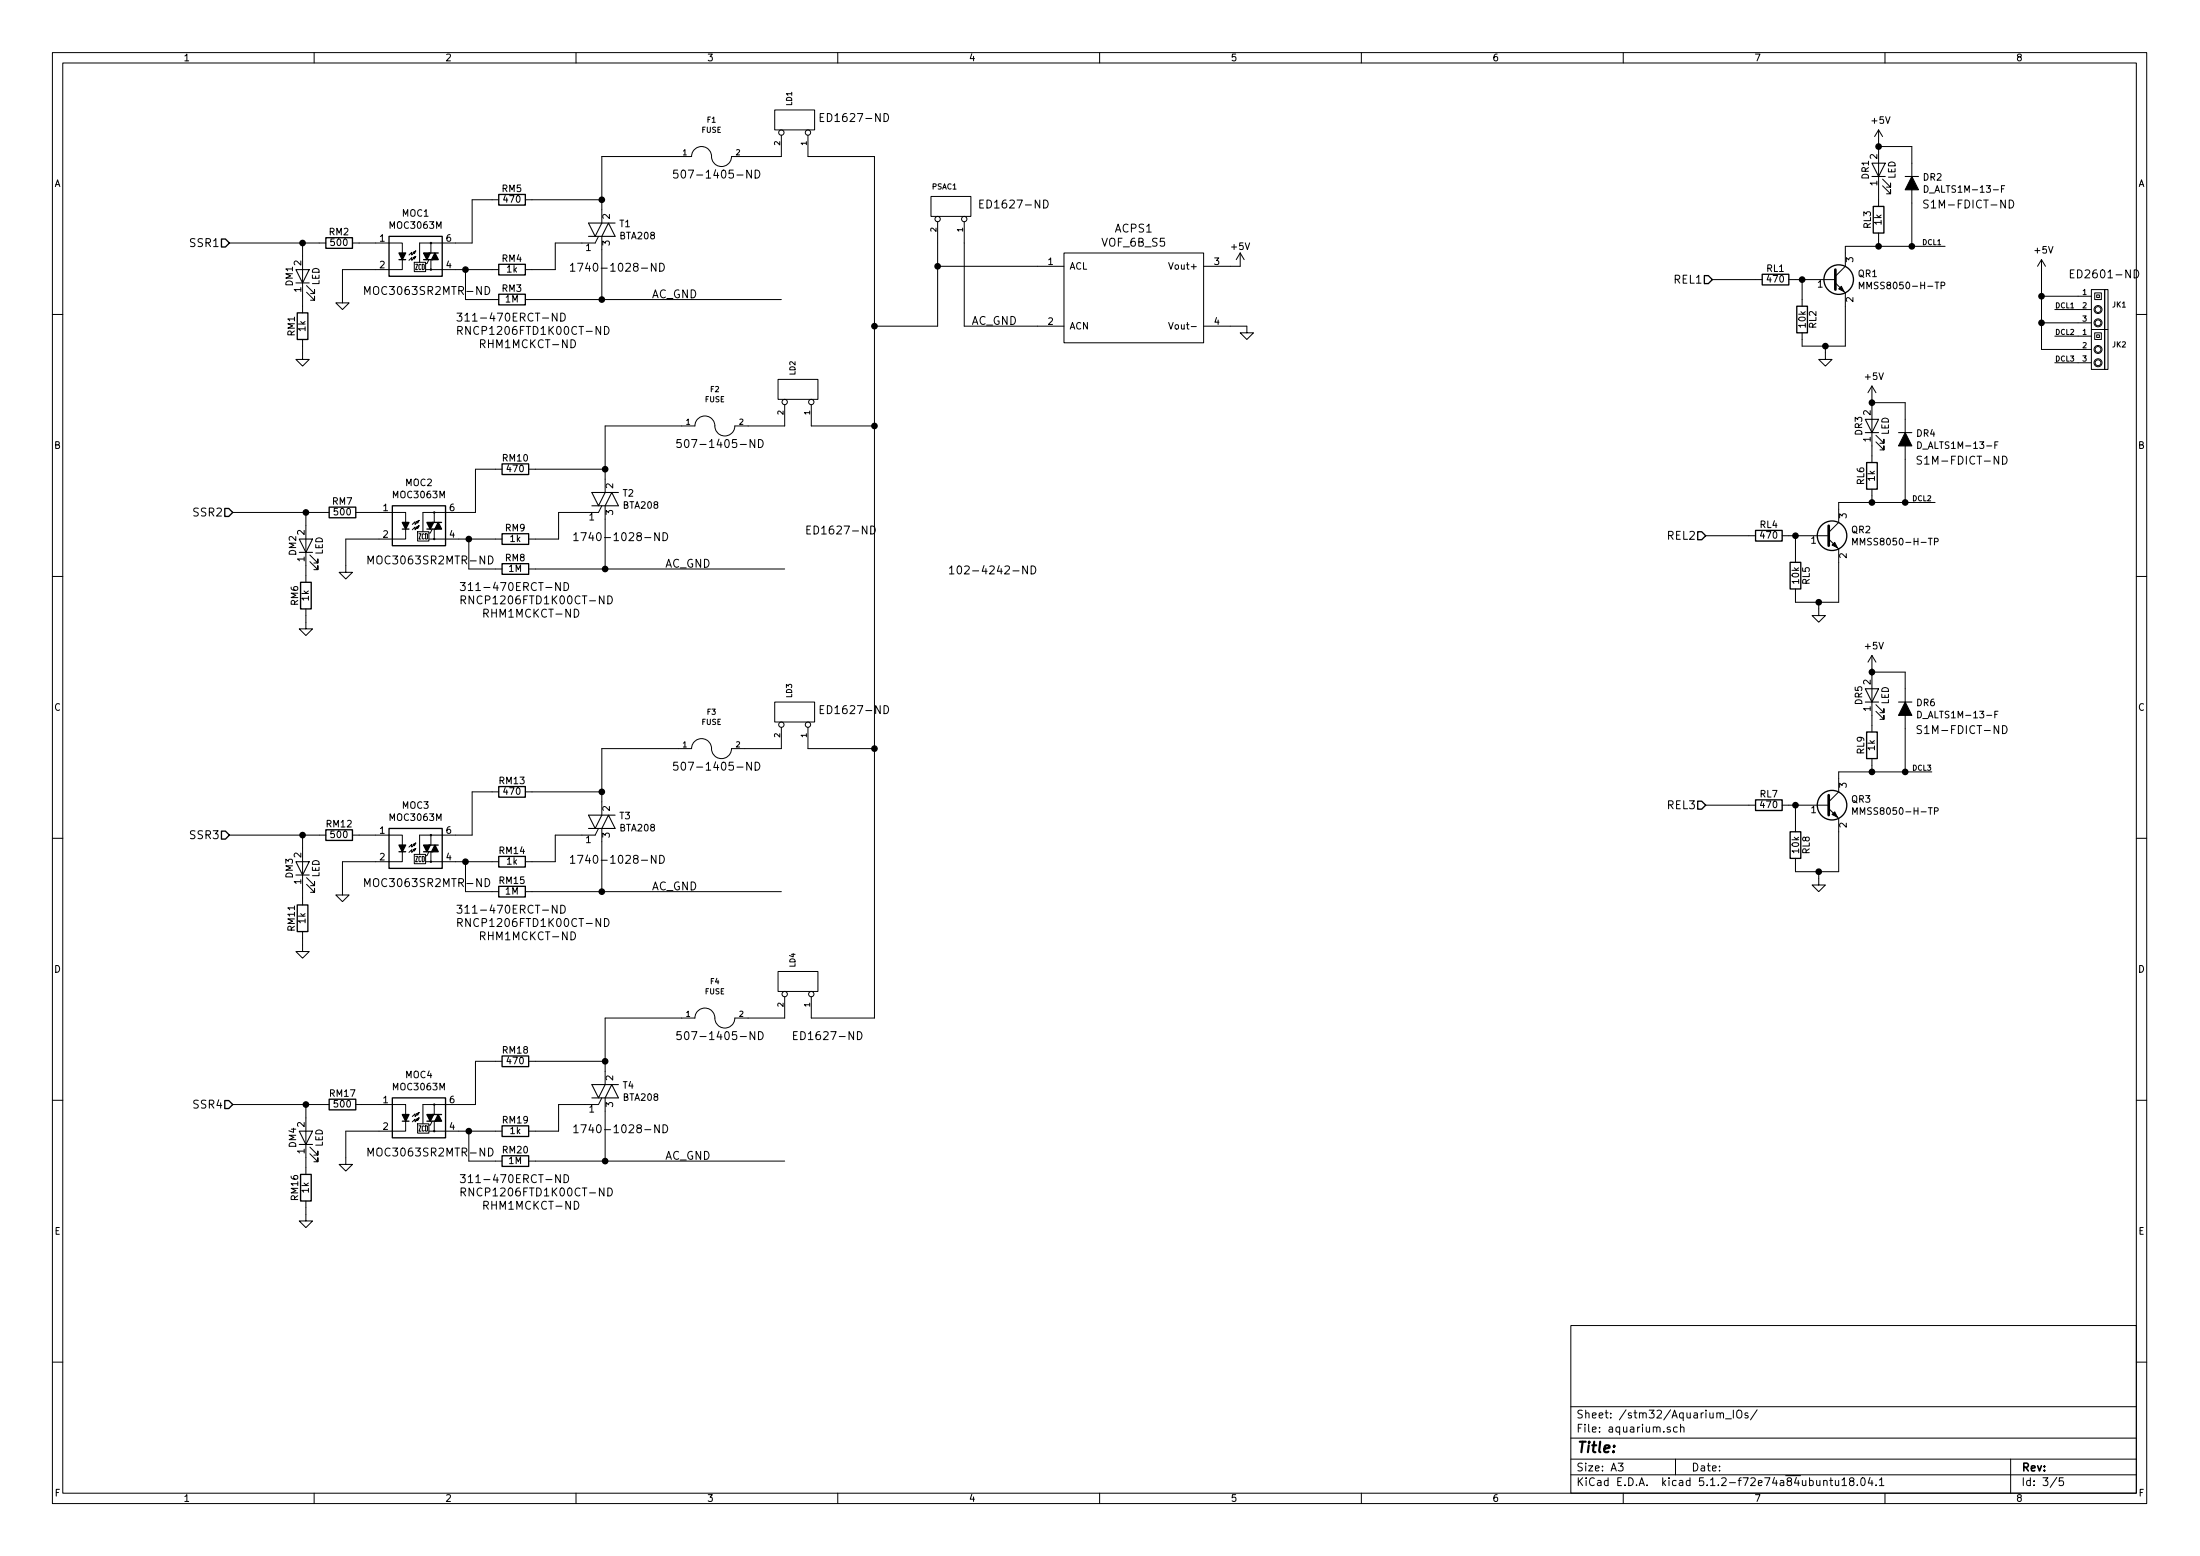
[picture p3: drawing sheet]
<svg xmlns="http://www.w3.org/2000/svg" width="420mm" height="297mm" viewBox="0 0 420 297" stroke-linecap="round" stroke-linejoin="round" font-family="sans-serif">
<g fill="none" stroke="#000" stroke-width=".19">
<path d="M10 10h400v277h-400zM12 12h396v273.1h-396zM60 10v2M110 10v2M160 10v2M210 10v2M260 10v2M310 10v2M360 10v2M95.2 38.1h-5v8.3h-10.1v3.7M100.3 38.1h14.6M140.7 33.4h1.2"/>
<path d="M143.5 32.5v1.5l-.9-1.5v1.5M144.2 32.5a.77 .77 0 0 1 .9 .7 .77 .77 0 0 1-.9 .8zM148 21h7.6v3.8h-7.6zM149.2 25.8v4.1h-9.5a1.93 1.93 0 0 1-2.1 1.9 1.93 1.93 0 0 1-1.7-2.2 1.91 1.91 0 0 0-2.1-1.6 1.91 1.91 0 0 0-1.7 1.9h-17.2v12.7M154.3 25.8v4.1h12.7v164.4h-12.1v-4M168.8 21.7a.77 .77 0 0 1 .9 .7 .77 .77 0 0 1-.9 .8zM177.8 37.5h7.6v3.8h-7.6zM199.3 38.2a.77 .77 0 0 1 .9 .7 .77 .77 0 0 1-.9 .8zM358.8 24.8l-.8 1.3M358.8 24.8v14.6M358.8 24.8l.7 1.3M358.8 28h6.3v19"/>
<path d="M359.5 35.5l1.6 1.5v-.8v.8h-.8M359.5 34.2l1.6 1.5v-.7v.7h-.8M367.5 35.4a.64 .64 0 0 1 .7 .7 .64 .64 0 0 1-.7 .6zM382.2 36.1h.5M382.9 35.4h-.7v1.3M383 38.2v1.5l-.9-1.5v1.5M383.7 38.2a.77 .77 0 0 1 .9 .7 .77 .77 0 0 1-.9 .8zM43.8 46.4h18.4M57.8 46.4v13.3M58.5 55.8l1.6 1.5v-.7v.7h-.8M58.5 54.5l1.6 1.5v-.7v.7h-.8M67.3 46.4h9.5v1.9"/>
<path d="M76.8 49.6v1.9h-11.4v6.3h-1.3l1.3 1.3 1.3-1.3h-1.3M78.9 48.2l.5-.3-.3 .5zM79.1 50.1h2.2v1.8h-2.2zM79.4 50.5h.4l-.4 1h.4M79.4 47.9l-.8 .8v-.5l-.5 .5M79.4 48.9l-.3 .5-.2-.2 .5-.3-.8 .8v-.5l-.5 .5M80.4 50.6l-.1-.1-.3 .1v.7l.1 .2 .3-.2M80.6 50.5l.4 .1v.7l-.1 .2h-.3zM81.3 51.5h13.9M81.9 49.6l-.4 .7h-.2M82.3 46.4v1.9M82.3 49.6v1.9"/>
<path d="M88.9 51.5v5.7h6.3M92.7 54.7a.77 .77 0 0 1 .8 .8 .77 .77 0 0 1-.8 .7zM100.3 57.2h48.9M106.4 59.8v1.5l-.9-1.5v1.5M107.1 59.8a.77 .77 0 0 1 .9 .7 .77 .77 0 0 1-.9 .8zM114.3 45.1l-.6 1.3h-7.7v5.1h-5.7M114.9 45.1v12.1M122.5 51.2h1.2M125.3 50.3v1.5l-.9-1.5v1.5M126 50.3a.77 .77 0 0 1 .9 .7 .77 .77 0 0 1-.9 .8zM179.1 42.3v20h-12.1M179.1 50.8h24.1"/>
<path d="M184.1 42.3v20h19.1M203.2 48.3h26.7v17.1h-26.7zM223.2 50.1l.4 1.3 .5-1.3M236.9 48.3v2.5h-7M236.9 48.3l.7 1.3M236.9 48.3l-.8 1.3M327 53.4h9.5M341.6 53.4h8.9M344.2 53.4v5.1M350.5 54l1.9 1.9v10.2h-8.2v-2.6M355.1 55.1v-1.2l.4 .9 .5-.9v1.2M358.8 44.5v2.5"/>
<path d="M370.7 54.5l.7-.1v-.4l-.7-.1v1.2M371.5 47h-19.1v3.8l-1.9 1.9M389.9 56.6h9.5M389.9 49.6v17.1h9.5M389.9 49.6l-.8 1.2M389.9 49.6l.8 1.2M392.4 59.1h7M399.4 55.3h2.6v7.6h-2.6zM400 55.9h1.3v1.3h-1.3zM400.4 56.3h.5v.5h-.5zM402 55.3h.6v7.6h-.6zM407.6 51.5a.77 .77 0 0 1 .9 .8 .77 .77 0 0 1-.9 .7z"/>
<path d="M10 60h2M57.8 64.8v3.8h-1.3l1.3 1.3 1.3-1.3h-1.3M109 64.9a.77 .77 0 0 1 .9 .7 .77 .77 0 0 1-.9 .8zM114.7 62.3v1.5l-.9-1.5v1.5M115.4 62.3a.77 .77 0 0 1 .9 .8 .77 .77 0 0 1-.9 .7zM148.6 72.4h7.6v3.8h-7.6zM149.9 77.3v4h-9.6a1.93 1.93 0 0 1-2.1 1.9 1.93 1.93 0 0 1-1.7-2.2 1.91 1.91 0 0 0-2-1.6 1.91 1.91 0 0 0-1.8 1.9h-17.1v12.7M154.9 77.3v4h12.1M223.2 61.6l.4 1.2 .5-1.2M229.9 65.4h.1M229.9 62.3h8.2v1.2h1.3l-1.3 1.3-1.2-1.3h1.2M348.6 66.1v2.5h-1.3l1.3 1.3 1.3-1.3h-1.3"/>
<path d="M357.5 73.7v14.6M357.5 73.7l-.8 1.3M357.5 73.7l.8 1.3M357.5 76.9h6.4v19M389.9 61.6h9.5M392.4 64.2h7M392.4 69.3h7M399.4 62.9h2.6v7.6h-2.6zM400 63.5h1.3v1.3h-1.3zM400.4 63.9h.5v.5h-.5zM402 62.9h.6v7.6h-.6zM408 60h2"/>
<path d="M44.4 97.8h18.5M58.4 97.8v13.4M67.9 97.8h9.6v1.9M79.5 99.6l.5-.2-.2 .5zM80 99.4l-.7 .7v-.5l-.6 .5M82.9 97.8v1.9M95.9 89.6h-5.1v8.2h-10v3.7M101 89.6h14.6M114.9 96.6l-.6 1.2h-7.6v5.1h-5.7M115.6 96.6v12M141.4 84.8h1.1M144.1 83.9v1.5l-.8-1.5v1.5"/>
<path d="M144.9 83.9a.77 .77 0 0 1 .9 .8 .77 .77 0 0 1-.9 .7zM357.5 93.4v2.5M358.3 84.4l1.5 1.5v-.8v.8h-.8M358.3 83.1l1.5 1.5v-.7v.7h-.8M366.2 84.3a.64 .64 0 0 1 .8 .7 .64 .64 0 0 1-.8 .6zM369.6 95.9h-18.4v3.8l-2 1.9M381 84.9h.4M381.6 84.3h-.6v1.3M381.7 87.1v1.5l-.9-1.5v1.5M382.4 87.1a.77 .77 0 0 1 .9 .7 .77 .77 0 0 1-.9 .8zM10 110h2M58.4 116.2v3.9h-1.3l1.3 1.2 1.3-1.2h-1.3"/>
<path d="M59.2 107.2l1.5 1.5v-.7v.7h-.8M59.2 106l1.5 1.5v-.8v.8h-.8M77.5 101v1.9h-11.5v6.4h-1.2l1.2 1.2 1.3-1.2h-1.3M79.8 101.5h2.1v1.8h-2.1zM80 101.9h.4l-.4 1h.4M80 100.4l-.2 .5-.3-.3 .5-.2-.7 .7v-.5l-.6 .5M81 102l-.1-.1-.3 .1v.8l.2 .1 .2-.1M81.3 101.9l.4 .1v.8l-.2 .1h-.2zM81.9 102.9h14M82.5 101l-.3 .8h-.3M82.9 101v1.9M89.5 102.9v5.7h6.4"/>
<path d="M93.3 106.1a.77 .77 0 0 1 .9 .8 .77 .77 0 0 1-.9 .8zM101 108.6h48.9M107 111.2v1.5l-.9-1.5v1.5M107.7 111.2a.77 .77 0 0 1 .9 .8 .77 .77 0 0 1-.9 .7zM109.7 116.3a.77 .77 0 0 1 .9 .8 .77 .77 0 0 1-.9 .7zM115.3 113.8v1.5l-.8-1.5v1.5M116.1 113.8a.77 .77 0 0 1 .9 .7 .77 .77 0 0 1-.9 .8zM123.1 102.6h1.2M125.9 101.7v1.5l-.9-1.5v1.5M126.6 101.7a.77 .77 0 0 1 .9 .7 .77 .77 0 0 1-.9 .8zM166.3 100.4a.77 .77 0 0 1 .9 .8 .77 .77 0 0 1-.9 .7zM193.4 109h1.2"/>
<path d="M196.2 108v1.6l-.9-1.6v1.6M196.9 108a.77 .77 0 0 1 .9 .8 .77 .77 0 0 1-.9 .8zM325.8 102.3h9.5M340.4 102.3h8.8M342.9 102.3v5.1M347.3 115v2.5h-1.2l1.2 1.3 1.3-1.3h-1.3M349.2 102.9l2 1.9v10.2h-8.3v-2.6M353.8 104v-1.2l.5 .9 .4-.9v1.2M369.4 103.4l.7-.1v-.4l-.7-.1v1.2M408 110h2M148 134h7.6v3.8h-7.6zM149.2 138.8v4.1h-9.5a1.93 1.93 0 0 1-2.1 1.9 1.93 1.93 0 0 1-1.7-2.2 1.91 1.91 0 0 0-2.1-1.6 1.91 1.91 0 0 0-1.7 1.9h-17.2v12.7"/>
<path d="M154.3 138.8v4.1h12.7M168.8 134.7a.77 .77 0 0 1 .9 .8 .77 .77 0 0 1-.9 .7zM357.5 125.1v14.6M357.5 128.3h6.4v19.1M357.5 125.1l-.8 1.3M357.5 125.1l.8 1.3M358.3 135.8l1.5 1.5v-.7v.7h-.8M358.3 134.5l1.5 1.6v-.8v.8h-.8M366.2 135.8a.64 .64 0 0 1 .8 .6 .64 .64 0 0 1-.8 .6zM381 136.4h.4M381.6 135.8h-.6v1.2M381.7 138.5v1.5l-.9-1.5v1.5"/>
<path d="M382.4 138.5a.77 .77 0 0 1 .9 .8 .77 .77 0 0 1-.9 .7zM43.8 159.4h18.4M57.8 159.4v13.4M67.3 159.4h9.5v1.9M82.3 159.4v1.9M95.2 151.2h-5v8.2h-10.1v3.7M100.3 151.2h14.6M114.3 158.2l-.6 1.2h-7.7v5.1h-5.7M114.9 158.2v12M140.7 146.4h1.2M143.5 145.5v1.5l-.9-1.5v1.5M144.2 145.5a.77 .77 0 0 1 .9 .8 .77 .77 0 0 1-.9 .7z"/>
<path d="M325.8 153.7h9.5M340.4 153.7h8.8M342.9 153.7v5.1M349.2 154.3l2 1.9v10.2h-8.3v-2.5M353.8 155.5v-1.3l.5 .9 .4-.9v1.3M357.5 144.8v2.6M368.9 147.4h-17.7v3.8l-2 1.9M369.4 154.8l.7-.1v-.4l-.7-.1v1.3M10 160h2M57.8 177.8v3.8h-1.3l1.3 1.3 1.3-1.3h-1.3M58.5 168.8l1.6 1.5v-.7v.7h-.8M58.5 167.5l1.6 1.6v-.8v.8h-.8"/>
<path d="M76.8 162.6v1.9h-11.4v6.4h-1.3l1.3 1.2 1.3-1.2h-1.3M78.9 161.2l.5-.3-.3 .6zM79.1 163.1h2.2v1.8h-2.2zM79.4 163.5h.4l-.4 1h.4M79.4 160.9l-.8 .8v-.5l-.5 .5M79.4 162l-.3 .5-.2-.3 .5-.2-.8 .7v-.5l-.5 .5M80.4 163.6l-.1-.1-.3 .1v.8l.1 .1 .3-.1M80.6 163.5l.4 .1v.8l-.1 .1h-.3zM81.3 164.5h13.9M81.9 162.6l-.4 .8h-.2M82.3 162.6v1.9M88.9 164.5v5.7h6.3"/>
<path d="M92.7 167.7a.77 .77 0 0 1 .8 .8 .77 .77 0 0 1-.8 .8zM100.3 170.2h48.9M106.4 172.8v1.5l-.9-1.5v1.5M107.1 172.8a.77 .77 0 0 1 .9 .8 .77 .77 0 0 1-.9 .7zM109 177.9a.77 .77 0 0 1 .9 .7 .77 .77 0 0 1-.9 .8zM114.7 175.3v1.6l-.9-1.6v1.6M115.4 175.3a.77 .77 0 0 1 .9 .8 .77 .77 0 0 1-.9 .8zM122.5 164.2h1.2M125.3 163.3v1.5l-.9-1.5v1.5M126 163.3a.77 .77 0 0 1 .9 .7 .77 .77 0 0 1-.9 .8zM347.3 166.4v2.5h-1.2l1.2 1.3 1.3-1.3h-1.3M408 160h2"/>
<path d="M141.4 197.9h1.1M144.1 196.9v1.6l-.8-1.6v1.6M144.9 196.9a.77 .77 0 0 1 .9 .8 .77 .77 0 0 1-.9 .8zM148.6 185.5h7.6v3.8h-7.6zM149.9 190.3v4h-9.6a1.93 1.93 0 0 1-2.1 1.9 1.93 1.93 0 0 1-1.7-2.2 1.91 1.91 0 0 0-2-1.6 1.91 1.91 0 0 0-1.8 1.9h-17.1v12.7M163.8 196.9a.77 .77 0 0 1 .8 .8 .77 .77 0 0 1-.8 .8zM10 210h2M44.4 210.9h18.5M58.4 210.9v13.3M59.2 219l1.5 1.5v-.8v.8h-.8M67.9 210.9h9.6v1.9M77.5 214v1.9h-11.5v6.4h-1.2l1.2 1.3 1.3-1.3h-1.3"/>
<path d="M79.5 212.6l.5-.2-.2 .5zM79.8 214.5h2.1v1.8h-2.1zM80 214.9h.4l-.4 1h.4M80 212.4l-.7 .7v-.5l-.6 .5M80 213.4l-.2 .5-.3-.2 .5-.3-.7 .8v-.5l-.6 .5M81 215l-.1-.1-.3 .1v.8l.2 .1 .2-.1M81.3 214.9l.4 .1v.8l-.2 .1h-.2zM81.9 215.9h14M82.5 214l-.3 .8h-.3M82.9 210.9v1.9M82.9 214v1.9M89.5 215.9v5.8h6.4"/>
<path d="M93.3 219.2a.77 .77 0 0 1 .9 .7 .77 .77 0 0 1-.9 .8zM95.9 202.6h-5.1v8.3h-10v3.6M101 202.6h14.6M114.9 209.6l-.6 1.3h-7.6v5h-5.7M115.6 209.6v12.1M123.1 215.7h1.2M125.9 214.7v1.5l-.9-1.5v1.5M126.6 214.7a.77 .77 0 0 1 .9 .8 .77 .77 0 0 1-.9 .7zM408 210h2M58.4 229.3v3.8h-1.3l1.3 1.3 1.3-1.3h-1.3M59.2 220.3l1.5 1.5v-.8v.8h-.8M101 221.7h48.9"/>
<path d="M107 224.2v1.6l-.9-1.6v1.6M107.7 224.2a.77 .77 0 0 1 .9 .8 .77 .77 0 0 1-.9 .8zM109.7 229.3a.77 .77 0 0 1 .9 .8 .77 .77 0 0 1-.9 .7zM115.3 226.8v1.5l-.8-1.5v1.5M116.1 226.8a.77 .77 0 0 1 .9 .7 .77 .77 0 0 1-.9 .8zM300 253h108v32.1h-108zM10 260h2M300 278.5h108M300 274.5h108M300 268.5h108M309 279.3h1l-.5 .6 .4 .1v.7l-.2 .1-.7-.1M319 272.5a.37 .37 0 0 0-.6 .1l.1 .2 .5 .2v.1l-.2 .3-.4-.1"/>
<path d="M320 278.5v3M320.3 272.5l-.4-.1-.3 .3 .1 .6 .2 .1 .4-.1M321 272.5a.37 .37 0 0 1 .6 .1v.8M321 271.9v1.5M328.5 269.9a.34 .34 0 0 1 .3-.2 .34 .34 0 0 1 .4 .2v.8M329.5 270.9h1.2M331 269.2v1.5M331.9 269.3a.5 .5 0 0 1 .5-.1 .5 .5 0 0 1 .3 .5v.5a.5 .5 0 0 1-.5 .5 .5 .5 0 0 1-.5-.5v-.5zM333.8 269.8l-.3-.1-.3 .2 .1 .2 .5 .2v.3h-.6M335.6 269.1l-1.3 2M384 278.5v6.6M408 260h2"/>
<path d="M60 285.1v1.9M110 285.1v1.9M160 285.1v1.9M210 285.1v1.9M260 285.1v1.9M300 281.5h108M310 285.1v1.9M348.3 282.7h.1a.37 .37 0 0 1 .5 .1v.8M349.4 282.6h.6M349.7 282.1v1.3l.3 .2M350.5 282.6l.1 .9 .3 .1 .3-.1M351.2 282.6v1"/>
<path d="M351.8 282.5l.4-.4v1.5M351.8 283.6h.9M353.5 282.7l-.3-.3 .3-.3h.3l.3 .3-.1 .2-.6 .2-.2 .2 .1 .5 .2 .1h.3l.3-.3v-.3l-.3-.3M354.7 283.5v.1M355.5 282.3l.2-.2a.86 .86 0 0 1 .2 1.5l-.5-.3v-.6zM357.1 282l-.3 1.1h.9M357.5 282.6v1M358.3 283.5v.1M358.9 282.5l.5-.4v1.5M358.9 283.6h.9M360 285.1v1.9M392.8 282l-1.3 2"/>
<path d="M394 282.1h-.7l-.1 .7 .3-.1h.5l.1 .3-.1 .5-.2 .1-.6-.1"/>
<circle cx="149.2" cy="25.3" r=".51"/>
<circle cx="154.3" cy="25.3" r=".51"/>
<circle cx="82.3" cy="46.4" r=".13"/>
<circle cx="82.3" cy="51.5" r=".13"/>
<circle cx="179.1" cy="41.8" r=".51"/>
<circle cx="184.1" cy="41.8" r=".51"/>
<circle cx="400.7" cy="59.1" r=".56"/>
<circle cx="400.7" cy="59.1" r=".76"/>
<circle cx="149.9" cy="76.7" r=".51"/>
<circle cx="154.9" cy="76.7" r=".51"/>
<circle cx="400.7" cy="61.6" r=".56"/>
<circle cx="400.7" cy="69.3" r=".56"/>
<circle cx="400.7" cy="66.7" r=".56"/>
<circle cx="400.7" cy="61.6" r=".76"/>
<circle cx="400.7" cy="66.7" r=".76"/>
<circle cx="400.7" cy="69.3" r=".76"/>
<circle cx="82.9" cy="97.8" r=".13"/>
<circle cx="82.9" cy="102.9" r=".13"/>
<circle cx="149.2" cy="138.3" r=".51"/>
<circle cx="154.3" cy="138.3" r=".51"/>
<circle cx="82.3" cy="159.4" r=".13"/>
<circle cx="82.3" cy="164.5" r=".13"/>
<circle cx="149.9" cy="189.8" r=".51"/>
<circle cx="154.9" cy="189.8" r=".51"/>
<circle cx="82.9" cy="215.9" r=".13"/>
<circle cx="82.9" cy="210.9" r=".13"/>
</g>
<g fill="none" stroke="#000" stroke-width=".25">
<path d="M95.2 37.1h5.1v2.1h-5.1zM357.8 39.4h2v5.1h-2zM42.3 45.6h.8l.7 .8-.7 .8h-.8zM56.8 59.7h2v5.1h-2zM62.2 45.4h5.1v2h-5.1zM74.3 45.1h10.2v7.6h-10.2zM76.2 49.6h1.3M80.9 49.6h1.8M81.9 48.3h1.8M95.2 50.5h5.1v2h-5.1zM95.2 56.2h5.1v2h-5.1zM325.5 52.6h.8l.7 .8-.7 .7h-.8z"/>
<path d="M336.5 52.4h5.1v2h-5.1zM343.2 58.5h2v5h-2zM42.9 97.1h.8l.7 .7-.7 .8h-.8zM62.9 96.8h5v2h-5zM74.9 96.6h10.2v7.6h-10.2zM82.5 99.7h1.8M95.9 88.6h5.1v2h-5.1zM356.5 88.3h2v5.1h-2zM57.4 111.2h2v5h-2zM76.8 101h1.3M81.5 101h1.8M95.9 101.9h5.1v2h-5.1z"/>
<path d="M95.9 107.6h5.1v2h-5.1zM324.2 101.5h.8l.8 .8-.8 .7h-.8zM335.3 101.3h5.1v2h-5.1zM341.9 107.4h2v5h-2zM356.5 139.7h2v5.1h-2zM42.3 158.7h.8l.7 .7-.7 .8h-.8zM62.2 158.4h5.1v2h-5.1zM74.3 158.2h10.2v7.6h-10.2zM95.2 150.2h5.1v2h-5.1zM324.2 152.9h.8l.8 .8-.8 .8h-.8zM335.3 152.7h5.1v2h-5.1zM341.9 158.8h2v5.1h-2z"/>
<path d="M56.8 172.8h2v5h-2zM76.2 162.6h1.3M80.9 162.6h1.8M81.9 161.3h1.8M95.2 163.5h5.1v2h-5.1zM95.2 169.2h5.1v2h-5.1zM42.9 210.1h.8l.7 .8-.7 .7h-.8zM62.9 209.8h5v2.1h-5zM74.9 209.6h10.2v7.6h-10.2zM76.8 214h1.3M81.5 214h1.8M82.5 212.8h1.8"/>
<path d="M95.9 214.9h5.1v2.1h-5.1zM95.9 201.6h5.1v2h-5.1zM57.4 224.2h2v5.1h-2zM95.9 220.6h5.1v2.1h-5.1z"/>
<circle cx="351.2" cy="53.4" r="2.82"/>
<circle cx="349.9" cy="102.3" r="2.82"/>
<circle cx="349.9" cy="153.7" r="2.82"/>
</g>
<g fill="#000" stroke="#000" stroke-width=".25">
<path d="M76.2 48.3h1.3l-.7 1.3zM80.9 48.3h1.3l-.7 1.3zM83.1 48.3l.6 1.3h-1.3zM83.7 99.7l.6 1.3h-1.2zM76.8 99.7h1.3l-.6 1.3zM81.5 99.7h1.3l-.6 1.3zM76.2 161.3h1.3l-.7 1.3zM80.9 161.3h1.3l-.7 1.3zM83.1 161.3l.6 1.3h-1.3zM76.8 212.8h1.3l-.6 1.2zM81.5 212.8h1.3l-.6 1.2zM83.7 212.8l.6 1.2h-1.2z"/>
<circle cx="114.9" cy="38.1" r=".51"/>
<circle cx="358.8" cy="28" r=".51"/>
<circle cx="57.8" cy="46.4" r=".51"/>
<circle cx="88.9" cy="51.5" r=".51"/>
<circle cx="114.9" cy="57.2" r=".51"/>
<circle cx="179.1" cy="50.8" r=".51"/>
<circle cx="344.2" cy="53.4" r=".51"/>
<circle cx="358.8" cy="47" r=".51"/>
<circle cx="365.1" cy="47" r=".51"/>
<circle cx="389.9" cy="56.6" r=".51"/>
<circle cx="167" cy="62.3" r=".51"/>
<circle cx="348.6" cy="66.1" r=".51"/>
<circle cx="357.5" cy="76.9" r=".51"/>
<circle cx="389.9" cy="61.6" r=".51"/>
<circle cx="58.4" cy="97.8" r=".51"/>
<circle cx="115.6" cy="89.6" r=".51"/>
<circle cx="167" cy="81.3" r=".51"/>
<circle cx="357.5" cy="95.9" r=".51"/>
<circle cx="363.9" cy="95.9" r=".51"/>
<circle cx="89.5" cy="102.9" r=".51"/>
<circle cx="115.6" cy="108.6" r=".51"/>
<circle cx="342.9" cy="102.3" r=".51"/>
<circle cx="347.3" cy="115" r=".51"/>
<circle cx="357.5" cy="128.3" r=".51"/>
<circle cx="57.8" cy="159.4" r=".51"/>
<circle cx="114.9" cy="151.2" r=".51"/>
<circle cx="167" cy="142.9" r=".51"/>
<circle cx="342.9" cy="153.7" r=".51"/>
<circle cx="357.5" cy="147.4" r=".51"/>
<circle cx="363.9" cy="147.4" r=".51"/>
<circle cx="88.9" cy="164.5" r=".51"/>
<circle cx="114.9" cy="170.2" r=".51"/>
<circle cx="347.3" cy="166.4" r=".51"/>
<circle cx="58.4" cy="210.9" r=".51"/>
<circle cx="89.5" cy="215.9" r=".51"/>
<circle cx="115.6" cy="202.6" r=".51"/>
<circle cx="115.6" cy="221.7" r=".51"/>
</g>
<g fill="none" stroke="#000" stroke-width=".2">
<path d="M357.5 31.2h2.5l-1.2 2.5zM357.5 33.7h2.5M363.9 33.7h2.5M56.5 51.5h2.6l-1.3 2.5zM56.5 54h2.6M112.4 45.1h5.1l-1.3-2.5-1.3 2.5M114.9 42.6l-1.2 2.5-1.3-2.5h5.1M113 96.6h5.1l-1.3-2.6-1.2 2.6M115.6 94l-1.3 2.6-1.3-2.6h5.1M356.2 80h2.6l-1.3 2.6zM356.2 82.6h2.6M362.6 82.6h2.5"/>
<path d="M57.1 102.9h2.6l-1.3 2.5zM57.1 105.4h2.6M356.2 131.5h2.6l-1.3 2.5zM356.2 134h2.6M362.6 134h2.5M112.4 158.2h5.1l-1.3-2.6-1.3 2.6M114.9 155.6l-1.2 2.6-1.3-2.6h5.1M56.5 164.5h2.6l-1.3 2.5zM56.5 167h2.6M57.1 215.9h2.6l-1.3 2.6zM57.1 218.5h2.6M113 209.6h5.1l-1.3-2.6-1.2 2.6"/>
<path d="M115.6 207l-1.3 2.6-1.3-2.6h5.1"/>
</g>
<path d="M365.1 33.7l1.3 2.5h-2.5zM363.9 82.6l1.2 2.5h-2.5zM363.9 134l1.2 2.6h-2.5z" fill="#000" stroke="#000" stroke-width=".2"/>
<path d="M350.5 51.5v3.8M349.2 100.4v3.8M349.2 151.8v3.8" fill="none" stroke="#000" stroke-width=".51"/>
<path d="M351.7 54.6l.5 1.1-1-.5zM349.9 104l.5-.5 .5 1.1zM349.9 155.5l.5-.5 .5 1z" fill="#000" stroke="#000" stroke-width=".19"/>
<text font-size="2.8" x="301" y="277.3">Title:</text>
<g font-size="2.1">
<text x="156.2" y="23.3">ED1627-ND</text>
<text x="128.3" y="34.1">507-1405-ND</text>
<text x="186.7" y="39.8">ED1627-ND</text>
<text x="367" y="39.8">S1M-FDICT-ND</text>
<text x="36.5" y="47.2">SSR1</text>
<text x="210.5" y="47.1">VOF_6B_S5</text>
<text x="213" y="44.4">ACPS1</text>
<text x="108.6" y="51.9">1740-1028-ND</text>
<text x="395" y="53.1">ED2601-ND</text>
<text x="69.2" y="56.3">MOC3063SR2MTR-ND</text>
<text x="124.5" y="56.9">AC_GND</text>
<text x="319.8" y="54.1">REL1</text>
<text x="87" y="63.9">RNCP1206FTD1K00CT-ND</text>
<text x="87" y="61.4">311-470ERCT-ND</text>
<text x="185.3" y="62">AC_GND</text>
<text x="90.8" y="66.5">RHM1MCKCT-ND</text>
<text x="128.9" y="85.5">507-1405-ND</text>
<text x="365.8" y="88.7">S1M-FDICT-ND</text>
<text x="37.1" y="98.6">SSR2</text>
<text x="69.8" y="107.7">MOC3063SR2MTR-ND</text>
<text x="109.2" y="103.3">1740-1028-ND</text>
<text x="153.7" y="102">ED1627-ND</text>
<text x="318.5" y="103">REL2</text>
<text x="87.6" y="112.8">311-470ERCT-ND</text>
<text x="127" y="108.4">AC_GND</text>
<text x="181" y="109.6">102-4242-ND</text>
<text x="87.6" y="115.4">RNCP1206FTD1K00CT-ND</text>
<text x="91.4" y="117.9">RHM1MCKCT-ND</text>
<text x="156.2" y="136.3">ED1627-ND</text>
<text x="365.8" y="140.1">S1M-FDICT-ND</text>
<text x="128.3" y="147.1">507-1405-ND</text>
<text x="318.5" y="154.5">REL3</text>
<text x="36.5" y="160.2">SSR3</text>
<text x="108.6" y="164.9">1740-1028-ND</text>
<text x="69.2" y="169.3">MOC3063SR2MTR-ND</text>
<text x="124.5" y="170">AC_GND</text>
<text x="87" y="176.9">RNCP1206FTD1K00CT-ND</text>
<text x="87" y="174.4">311-470ERCT-ND</text>
<text x="90.8" y="179.5">RHM1MCKCT-ND</text>
<text x="128.9" y="198.5">507-1405-ND</text>
<text x="151.1" y="198.5">ED1627-ND</text>
<text x="37.1" y="211.6">SSR4</text>
<text x="69.8" y="220.8">MOC3063SR2MTR-ND</text>
<text x="109.2" y="216.3">1740-1028-ND</text>
<text x="127" y="221.4">AC_GND</text>
<text x="87.6" y="225.8">311-470ERCT-ND</text>
<text x="87.6" y="228.4">RNCP1206FTD1K00CT-ND</text>
<text x="91.4" y="230.9">RHM1MCKCT-ND</text>
<text x="301" y="273.5">File: aquarium.sch</text>
<text x="301" y="270.8">Sheet: /stm32/Aquarium_IOs/</text>
<text x="301" y="280.9">Size: A3</text>
<text x="323" y="280.9">Date:</text>
<text x="386" y="280.9">Rev:</text>
<text x="301" y="283.7">KiCad E.D.A. kicad 5.1.2-f72e74a84ubuntu18.04.1</text>
<text x="386" y="283.7">Id: 3/5</text>
</g>
<g font-size="1.8">
<text x="35" y="11.7">1</text>
<text x="85" y="11.7">2</text>
<text x="135" y="11.7">3</text>
<text x="185" y="11.7">4</text>
<text x="235" y="11.7">5</text>
<text x="285" y="11.7">6</text>
<text x="335" y="11.7">7</text>
<text x="385" y="11.7">8</text>
<text x="357.6" y="23.6">+5V</text>
<text x="10.4" y="35.7">A</text>
<text x="356.9" y="34.2" transform="rotate(-90 356.9 34.2)">DR1</text>
<text x="358.5" y="35.4" transform="rotate(-90 358.5 35.4)">1</text>
<text x="358.5" y="30.4" transform="rotate(-90 358.5 30.4)">2</text>
<text x="362" y="34.2" transform="rotate(-90 362 34.2)">LED</text>
<text x="367.3" y="34.5">DR2</text>
<text x="408.4" y="35.7">A</text>
<text x="76.8" y="41.4">MOC1</text>
<text x="95.9" y="36.7">RM5</text>
<text x="96.3" y="38.7">470</text>
<text x="116.5" y="41.8" transform="rotate(-90 116.5 41.8)">2</text>
<text x="368.4" y="36.8">D_ALTS1M-13-F</text>
<text x="62.9" y="44.9">RM2</text>
<text x="63.3" y="47">500</text>
<text x="72.5" y="46.1">1</text>
<text x="74.6" y="43.7">MOC3063M</text>
<text x="85.2" y="46.1">6</text>
<text x="111.9" y="47.9">1</text>
<text x="116.5" y="46.9" transform="rotate(-90 116.5 46.9)">3</text>
<text x="118.4" y="43.4">T1</text>
<text x="118.5" y="45.7">BTA208</text>
<text x="235.3" y="47.7">+5V</text>
<text x="357.3" y="43.6" transform="rotate(-90 357.3 43.6)">RL3</text>
<text x="359.3" y="42.9" transform="rotate(-90 359.3 42.9)">1k</text>
<text x="57.5" y="50.7" transform="rotate(-90 57.5 50.7)">2</text>
<text x="72.5" y="51.2">2</text>
<text x="85.2" y="51.2">4</text>
<text x="95.9" y="50">RM4</text>
<text x="96.8" y="52">1k</text>
<text x="200.2" y="50.6">1</text>
<text x="204.2" y="51.5">ACL</text>
<text x="223.9" y="51.5">Vout+</text>
<text x="231.9" y="50.6">3</text>
<text x="337.4" y="51.9">RL1</text>
<text x="337.6" y="53.9">470</text>
<text x="353.9" y="50" transform="rotate(-90 353.9 50)">3</text>
<text x="354.9" y="52.9">QR1</text>
<text x="388.7" y="48.4">+5V</text>
<text x="55.9" y="54.6" transform="rotate(-90 55.9 54.6)">DM1</text>
<text x="57.5" y="55.8" transform="rotate(-90 57.5 55.8)">1</text>
<text x="61" y="54.5" transform="rotate(-90 61 54.5)">LED</text>
<text x="95.9" y="55.7">RM3</text>
<text x="96.5" y="57.7">1M</text>
<text x="347.2" y="54.9">1</text>
<text x="353.9" y="57.7" transform="rotate(-90 353.9 57.7)">2</text>
<text x="356.3" y="55.2">MMSS8050-H-TP</text>
<text x="56.3" y="64.1" transform="rotate(-90 56.3 64.1)">RM1</text>
<text x="58.3" y="63.2" transform="rotate(-90 58.3 63.2)">1k</text>
<text x="200.2" y="62">2</text>
<text x="204.2" y="62.9">ACN</text>
<text x="224.3" y="62.9">Vout-</text>
<text x="231.9" y="62">4</text>
<text x="344.9" y="62.5" transform="rotate(-90 344.9 62.5)">10k</text>
<text x="346.9" y="62.7" transform="rotate(-90 346.9 62.7)">RL2</text>
<text x="356.3" y="72.5">+5V</text>
<text x="355.7" y="83.1" transform="rotate(-90 355.7 83.1)">DR3</text>
<text x="357.3" y="79.3" transform="rotate(-90 357.3 79.3)">2</text>
<text x="360.7" y="83.1" transform="rotate(-90 360.7 83.1)">LED</text>
<text x="366.1" y="83.4">DR4</text>
<text x="10.4" y="85.7">B</text>
<text x="96.1" y="88.1">RM10</text>
<text x="357.3" y="84.3" transform="rotate(-90 357.3 84.3)">1</text>
<text x="367.1" y="85.7">D_ALTS1M-13-F</text>
<text x="408.4" y="85.7">B</text>
<text x="75.3" y="95.1">MOC3063M</text>
<text x="77.5" y="92.8">MOC2</text>
<text x="96.9" y="90.1">470</text>
<text x="117.1" y="93.2" transform="rotate(-90 117.1 93.2)">2</text>
<text x="119" y="94.8">T2</text>
<text x="356" y="92.5" transform="rotate(-90 356 92.5)">RL6</text>
<text x="358.1" y="91.8" transform="rotate(-90 358.1 91.8)">1k</text>
<text x="63.5" y="96.4">RM7</text>
<text x="63.9" y="98.4">500</text>
<text x="73.2" y="97.6">1</text>
<text x="85.9" y="97.6">6</text>
<text x="96.5" y="101.4">RM9</text>
<text x="112.5" y="99.4">1</text>
<text x="117.1" y="98.3" transform="rotate(-90 117.1 98.3)">3</text>
<text x="119.1" y="97.1">BTA208</text>
<text x="336.1" y="100.8">RL4</text>
<text x="352.7" y="98.9" transform="rotate(-90 352.7 98.9)">3</text>
<text x="353.6" y="101.8">QR2</text>
<text x="56.6" y="106" transform="rotate(-90 56.6 106)">DM2</text>
<text x="58.2" y="107.2" transform="rotate(-90 58.2 107.2)">1</text>
<text x="58.2" y="102.1" transform="rotate(-90 58.2 102.1)">2</text>
<text x="61.6" y="105.9" transform="rotate(-90 61.6 105.9)">LED</text>
<text x="73.2" y="102.7">2</text>
<text x="85.9" y="102.7">4</text>
<text x="96.5" y="107.1">RM8</text>
<text x="97.5" y="103.5">1k</text>
<text x="336.3" y="102.8">470</text>
<text x="345.9" y="103.8">1</text>
<text x="352.7" y="106.6" transform="rotate(-90 352.7 106.6)">2</text>
<text x="355" y="104.1">MMSS8050-H-TP</text>
<text x="97.2" y="109.2">1M</text>
<text x="343.6" y="111.4" transform="rotate(-90 343.6 111.4)">10k</text>
<text x="345.6" y="111.6" transform="rotate(-90 345.6 111.6)">RL5</text>
<text x="56.9" y="115.6" transform="rotate(-90 56.9 115.6)">RM6</text>
<text x="59" y="114.7" transform="rotate(-90 59 114.7)">1k</text>
<text x="356.3" y="124">+5V</text>
<text x="357.3" y="130.7" transform="rotate(-90 357.3 130.7)">2</text>
<text x="10.4" y="135.7">C</text>
<text x="355.7" y="134.5" transform="rotate(-90 355.7 134.5)">DR5</text>
<text x="357.3" y="135.8" transform="rotate(-90 357.3 135.8)">1</text>
<text x="360.7" y="134.5" transform="rotate(-90 360.7 134.5)">LED</text>
<text x="366.1" y="134.8">DR6</text>
<text x="367.1" y="137.1">D_ALTS1M-13-F</text>
<text x="408.4" y="135.7">C</text>
<text x="356" y="144" transform="rotate(-90 356 144)">RL9</text>
<text x="358.1" y="143.2" transform="rotate(-90 358.1 143.2)">1k</text>
<text x="95.4" y="149.7">RM13</text>
<text x="76.8" y="154.4">MOC3</text>
<text x="96.3" y="151.7">470</text>
<text x="116.5" y="154.8" transform="rotate(-90 116.5 154.8)">2</text>
<text x="336.1" y="152.2">RL7</text>
<text x="336.3" y="154.3">470</text>
<text x="345.9" y="155.2">1</text>
<text x="352.7" y="150.4" transform="rotate(-90 352.7 150.4)">3</text>
<text x="353.6" y="153.2">QR3</text>
<text x="355" y="155.5">MMSS8050-H-TP</text>
<text x="62.4" y="157.9">RM12</text>
<text x="63.3" y="160">500</text>
<text x="72.5" y="159.2">1</text>
<text x="74.6" y="156.7">MOC3063M</text>
<text x="85.2" y="159.2">6</text>
<text x="111.9" y="160.9">1</text>
<text x="116.5" y="159.9" transform="rotate(-90 116.5 159.9)">3</text>
<text x="118.4" y="156.4">T3</text>
<text x="118.5" y="158.7">BTA208</text>
<text x="352.7" y="158" transform="rotate(-90 352.7 158)">2</text>
<text x="55.9" y="167.6" transform="rotate(-90 55.9 167.6)">DM3</text>
<text x="57.5" y="163.7" transform="rotate(-90 57.5 163.7)">2</text>
<text x="61" y="167.5" transform="rotate(-90 61 167.5)">LED</text>
<text x="72.5" y="164.2">2</text>
<text x="85.2" y="164.2">4</text>
<text x="95.4" y="163">RM14</text>
<text x="96.8" y="165.1">1k</text>
<text x="343.6" y="162.8" transform="rotate(-90 343.6 162.8)">10k</text>
<text x="345.6" y="163" transform="rotate(-90 345.6 163)">RL8</text>
<text x="57.5" y="168.8" transform="rotate(-90 57.5 168.8)">1</text>
<text x="95.4" y="168.7">RM15</text>
<text x="96.5" y="170.8">1M</text>
<text x="56.3" y="177.7" transform="rotate(-90 56.3 177.7)">RM11</text>
<text x="58.3" y="176.3" transform="rotate(-90 58.3 176.3)">1k</text>
<text x="10.4" y="185.7">D</text>
<text x="408.4" y="185.7">D</text>
<text x="96.1" y="201.1">RM18</text>
<text x="96.9" y="203.2">470</text>
<text x="63" y="209.4">RM17</text>
<text x="75.3" y="208.1">MOC3063M</text>
<text x="77.5" y="205.8">MOC4</text>
<text x="117.1" y="206.3" transform="rotate(-90 117.1 206.3)">2</text>
<text x="119" y="207.8">T4</text>
<text x="58.2" y="215.1" transform="rotate(-90 58.2 215.1)">2</text>
<text x="63.9" y="211.4">500</text>
<text x="73.2" y="210.6">1</text>
<text x="73.2" y="215.7">2</text>
<text x="85.9" y="215.7">4</text>
<text x="85.9" y="210.6">6</text>
<text x="96.1" y="214.5">RM19</text>
<text x="112.5" y="212.4">1</text>
<text x="117.1" y="211.3" transform="rotate(-90 117.1 211.3)">3</text>
<text x="119.1" y="210.1">BTA208</text>
<text x="56.6" y="219" transform="rotate(-90 56.6 219)">DM4</text>
<text x="58.2" y="220.2" transform="rotate(-90 58.2 220.2)">1</text>
<text x="61.6" y="219" transform="rotate(-90 61.6 219)">LED</text>
<text x="96.1" y="220.2">RM20</text>
<text x="97.5" y="216.5">1k</text>
<text x="59" y="227.7" transform="rotate(-90 59 227.7)">1k</text>
<text x="97.2" y="222.2">1M</text>
<text x="56.9" y="229.1" transform="rotate(-90 56.9 229.1)">RM16</text>
<text x="10.4" y="235.7">E</text>
<text x="408.4" y="235.7">E</text>
<text x="10.5" y="285.7">F</text>
<text x="35" y="286.7">1</text>
<text x="85" y="286.7">2</text>
<text x="135" y="286.7">3</text>
<text x="185" y="286.7">4</text>
<text x="235" y="286.7">5</text>
<text x="285" y="286.7">6</text>
<text x="335" y="286.7">7</text>
<text x="385" y="286.7">8</text>
<text x="408.5" y="285.7">F</text>
</g>
<g font-size="1.4">
<text x="135.1" y="23.4">F1</text>
<text x="151.3" y="20.2" transform="rotate(-90 151.3 20.2)">LD1</text>
<text x="130.4" y="29.6">1</text>
<text x="134" y="25.3">FUSE</text>
<text x="140.6" y="29.6">2</text>
<text x="149" y="27.7" transform="rotate(-90 149 27.7)">2</text>
<text x="154.1" y="27.7" transform="rotate(-90 154.1 27.7)">1</text>
<text x="178" y="36.2">PSAC1</text>
<text x="178.8" y="44.2" transform="rotate(-90 178.8 44.2)">2</text>
<text x="183.9" y="44.2" transform="rotate(-90 183.9 44.2)">1</text>
<text x="367" y="46.8">DCL1</text>
<text x="392.4" y="58.8">DCL1</text>
<text x="397.8" y="56.3">1</text>
<text x="397.8" y="58.8">2</text>
<text x="403.5" y="58.7">JK1</text>
<text x="392.4" y="63.9">DCL2</text>
<text x="397.8" y="61.4">3</text>
<text x="397.8" y="63.9">1</text>
<text x="151.9" y="71.6" transform="rotate(-90 151.9 71.6)">LD2</text>
<text x="392.4" y="69">DCL3</text>
<text x="397.8" y="66.5">2</text>
<text x="397.8" y="69">3</text>
<text x="403.5" y="66.3">JK2</text>
<text x="134.6" y="76.8">FUSE</text>
<text x="135.7" y="74.8">F2</text>
<text x="131.1" y="81.1">1</text>
<text x="141.2" y="81.1">2</text>
<text x="149.6" y="79.2" transform="rotate(-90 149.6 79.2)">2</text>
<text x="154.7" y="79.2" transform="rotate(-90 154.7 79.2)">1</text>
<text x="365.1" y="95.7">DCL2</text>
<text x="135.1" y="136.4">F3</text>
<text x="151.3" y="133.2" transform="rotate(-90 151.3 133.2)">LD3</text>
<text x="130.4" y="142.7">1</text>
<text x="134" y="138.4">FUSE</text>
<text x="140.6" y="142.7">2</text>
<text x="149" y="140.8" transform="rotate(-90 149 140.8)">2</text>
<text x="154.1" y="140.8" transform="rotate(-90 154.1 140.8)">1</text>
<text x="365.1" y="147.1">DCL3</text>
<text x="151.9" y="184.6" transform="rotate(-90 151.9 184.6)">LD4</text>
<text x="134.6" y="189.8">FUSE</text>
<text x="135.7" y="187.9">F4</text>
<text x="131.1" y="194.1">1</text>
<text x="141.2" y="194.1">2</text>
<text x="149.6" y="192.2" transform="rotate(-90 149.6 192.2)">2</text>
<text x="154.7" y="192.2" transform="rotate(-90 154.7 192.2)">1</text>
</g>
</svg>
